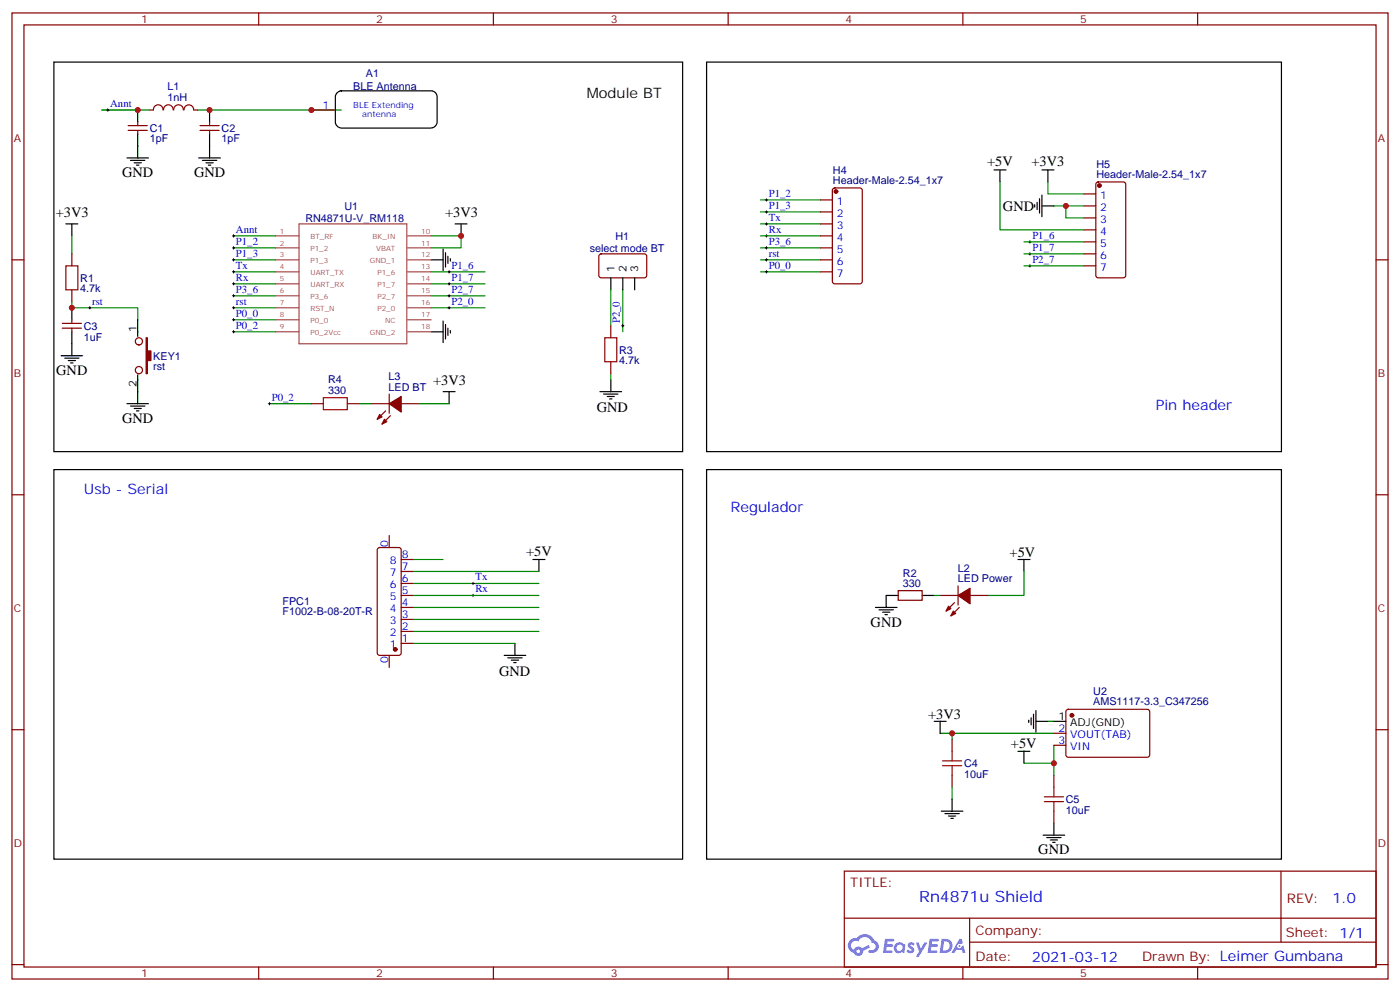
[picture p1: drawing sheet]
<svg xmlns="http://www.w3.org/2000/svg" width="412mm" height="292mm" viewBox="0 0 412 292" stroke-linecap="round" stroke-linejoin="round" font-family="sans-serif">
<g fill="none" stroke="#870000" stroke-width=".35">
<path d="M3.5 3.8h405.4v284.3h-405.4zM7.1 7.3h398.2v277.3h-398.2zM76.2 3.8v3.5M145.3 3.8v3.5M214.5 3.8v3.5M283.6 3.8v3.5M352.8 3.8v3.5M3.5 76.5h3.6M405.3 76.5h3.6M3.5 145.6h3.6M405.3 145.6h3.6M3.5 214.8h3.6"/>
<path d="M405.3 214.8h3.6M248.7 256.4h156.6v28.2h-156.6zM377.3 256.4v20.9M248.7 270.2h156.5M285.6 277.3h119.6M285.6 270.2v14.2M3.5 283.9h3.6M76.2 284.6v3.5M145.3 284.6v3.5M214.5 284.6v3.5M283.6 284.6v3.5M352.8 284.6v3.5"/>
<path d="M405.3 283.9h3.6"/>
</g>
<g fill="#5487ff">
<path d="M267.7 277.6a1.22 1.22 0 0 1 1.7 .2l-.4 .6a.47 .47 0 0 0-.3-.4 .47 .47 0 0 0-.5 .2l.1 .2a1.14 1.14 0 0 1 .8 1.8 1.14 1.14 0 0 1-1.9 0l-.2-.2 .5-.6 .7 .5a.29 .29 0 0 0 .3-.3 .29 .29 0 0 0-.2-.3 1.04 1.04 0 0 1-.6-1.7z"/>
<path d="M260.7 276.3h2.4l.3 .2-.2 .5-1.8 .1-.1 .8h1.5l.3 .4-.3 .4h-1.6l-.2 1.1h1.7l.2 .3-.2 .3-2.6 .1z"/>
<path d="M273.8 276.3h2.4l.3 .2-.1 .5-1.8 .1-.2 .8h1.6l.3 .4-.4 .4h-1.6l-.1 1.1h1.7l.2 .3-.2 .3-2.6 .1z"/>
<path d="M282.6 276.3h.7l.3 1.3-.6 .3a.69 .69 0 0 0-1 .3 .69 .69 0 0 0 .4 .9 .69 .69 0 0 0 .9-.6l.5-.2 .6 2.2h-.8l-.2-.9h-1.8l-.5 .9h-.8z"/>
<path d="M269.8 277.4h.8l.6 1.8 1.1-1.8h.9l-2.6 4.2h-.8l.9-1.5z"/>
<path d="M277.4 276.3l-.6 4.2h1.3a2.11 2.11 0 0 0 2.5-2.1 2.11 2.11 0 0 0-2.5-2.1zM278.1 277.1a1.39 1.39 0 0 1 1.7 1.4 1.39 1.39 0 0 1-1.8 1.3h-.3z"/>
<path d="M263.7 277.9a1.54 1.54 0 0 0-.1 2.2 1.54 1.54 0 0 0 2.2 .1l.6 .3 .3-2.3-.2-.3h-.4a1.49 1.49 0 0 0-2.4 0zM264 278.9a.94 .94 0 0 1 1.8 0 .94 .94 0 0 1-1.8 0z"/>
<path d="M250.4 276.7a2.18 2.18 0 0 0 1.1 3.7 1.44 1.44 0 0 0 1.6 .9 1.44 1.44 0 0 0 1.2-1.4l2-1.1-.5-.7-1.9 1a1.47 1.47 0 0 0-2.4 .4 1.39 1.39 0 0 1-.7-1.9 1.39 1.39 0 0 1 2-.5 2.12 2.12 0 0 1 2.2-1.3 2.12 2.12 0 0 1 1.9 1.7 1.14 1.14 0 0 1 1.1 1.4 1.14 1.14 0 0 1-1.7 .7 .43 .43 0 0 0-.5 .4 .43 .43 0 0 0 .4 .5 1.98 1.98 0 0 0 2.5-1.2 1.98 1.98 0 0 0-1.2-2.6 3.1 3.1 0 0 0-5.3-.6l-.9 .1zM252.3 280a.55 .55 0 0 1 1.1 0 .55 .55 0 0 1-1.1 0z"/>
<circle cx="282.6" cy="278.4" r=".26"/>
</g>
<g fill="none" stroke="#008700" stroke-width=".35">
<path d="M30 32.4h14.1M58.2 32.4h42.3M224 58.8h17.7M294.6 53.6v14.1h24.7M308.7 53.6v3.5h10.6M21.2 69.4v5.3M68.8 69.4h12.3M68.8 73h12.3M68.8 76.5h12.3M127 69.4h8.8v3.6h-8.8M224 69.4h17.7M224 73h17.7"/>
<path d="M224 76.5h17.7M224 62.4h17.7M224 65.9h17.7M301.6 78.2h17.7M301.6 74.7h17.7M301.6 71.2h17.7M310.4 60.6h8.9M314 60.6v3.5h5.3M21.2 88.8v1.8h19.4v3.5M68.8 97.6h12.3M68.8 90.6h12.3M68.8 83.5h12.3"/>
<path d="M68.8 80h12.3M68.8 87.1h12.3M68.8 94.1h12.3M127 90.6h15.9M127 83.5h15.9M127 80h15.9M127 87.1h15.9M179.9 85.3v10.6M183.4 85.3v12.3M224 80h17.7M79.4 118.8h12.3M105.8 118.8h3.6"/>
<path d="M123.5 118.8h8.8M179.9 110v1.8M121.7 175.3h37M121.7 178.8h37M121.7 171.7h37M121.7 168.2h37M121.7 164.7h8.8M275.2 175.3h1.7M301.6 168.2v7.1h-10.6M121.7 189.4h30M121.7 185.8h37M121.7 182.3h37"/>
<path d="M276.9 215.8h33.5M280.5 215.8v1.8M308.7 212.3h1.7M310.4 219.4v5.2h-8.8M280.5 231.7v3.5M310.4 224.6v3.6"/>
</g>
<g fill="#870000" stroke="#870000" stroke-width=".35">
<path d="M111.8 122l.7 .7-1.4 .7z"/>
<path d="M113.2 123.4l.7 .7-1.4 .7z"/>
<path d="M114.7 118.8l3.5-2.1v4.6z"/>
<path d="M279.4 178.4l.7 .7-1.4 .7z"/>
<path d="M280.8 179.8l.7 .8-1.4 .7z"/>
<path d="M282.2 175.3l3.6-2.2v4.6z"/>
<path d="M43 99.4h.4v3.9h1v2.8h-1v3.9h-.4z"/>
<circle cx="246.2" cy="56.4" r=".53"/>
<circle cx="323.8" cy="54.6" r=".53"/>
<circle cx="315.7" cy="210.5" r=".53"/>
<circle cx="116.4" cy="191.1" r=".53"/>
</g>
<g fill="none" stroke="#870000" stroke-width=".35">
<path d="M37.7 38.4h5.7M37.7 37h5.7M40.6 35.9v1.1M40.6 38.4v1M44.1 32.4h1.1M45.2 32.4a1.41 1.41 0 0 1 1.4-1.6 1.41 1.41 0 0 1 1.4 1.6M48.2 32.4a1.41 1.41 0 0 1 1.4-1.6 1.41 1.41 0 0 1 1.4 1.6M51.2 32.4a1.41 1.41 0 0 1 1.4-1.6 1.41 1.41 0 0 1 1.4 1.6M54.2 32.4a1.41 1.41 0 0 1 1.4-1.5 1.41 1.41 0 0 1 1.4 1.5M57.1 32.4h1.1M58.9 38.4h5.7M58.9 37h5.7"/>
<path d="M61.7 35.9v1.1M61.7 38.4v1M91.7 32.4h7.1M241.7 58.8h3.5M245.4 55.5l.5-.2h7.4l.6 .4 .1 27.1-.5 .7h-7.6l-.7-.4v-27.1zM319.3 57.1h3.5M323 53.8l.5-.2h7.4l.7 .4v27.1l-.5 .6-7.6 .1-.7-.5v-27zM21.2 74.7v3.5M176.6 74.9l.5-.2 13 .1 .4 .6-.1 5.9-.6 .5-13-.1-.4-.6v-5.7zM241.7 62.4h3.5M241.7 65.9h3.5M241.7 69.4h3.5"/>
<path d="M241.7 73h3.5M241.7 76.5h3.5M319.3 60.6h3.5M319.3 64.1h3.5M319.3 67.7h3.5M319.3 71.2h3.5M319.3 74.7h3.5M319.3 78.2h3.5M18.3 96.6h5.7M18.3 95.2h5.7M21.2 85.3v3.5M21.2 94.1v1.1"/>
<path d="M21.2 96.6v1M179.9 95.9v3.5M241.7 80h3.5M91.7 118.8h3.5M102.3 118.8h3.5M109.4 118.8h5.3M114.7 116v5.6M118.2 118.8h5.3M179.9 106.5v3.5M113.6 120.9l-2.5 2.5M115 122.3l-2.5 2.5M114.7 157.6v3.5"/>
<path d="M111.4 161.4l.4-.3h5.7l.5 .3 .2 .5v30.3l-.3 .5-.4 .2h-5.7l-.5-.2-.2-.5v-30.3zM118.2 175.3h3.5M118.2 178.8h3.5M118.2 171.7h3.5M118.2 168.2h3.5M118.2 164.7h3.5M264.6 173.8h7v2.9h-7zM276.9 175.3h5.3M281.2 177.4l-2.5 2.4M282.2 172.4v5.7M282.6 178.8l-2.5 2.5M285.8 175.3h5.2"/>
<path d="M114.7 192.9v3.5M118.2 189.4h3.5M118.2 185.8h3.5M118.2 182.3h3.5M280.5 217.6v3.5M310.4 215.8h3.6M310.4 219.4h3.6M314.2 209l.5-.2h23.5l.5 .7-.1 13-.6 .4-23.6-.1-.4-.6v-12.7zM280.5 228.2v3.5M310.4 228.2v3.5M310.4 238.8v3.5"/>
<circle cx="40.9" cy="108.9" r="1.06"/>
<circle cx="40.9" cy="100.5" r="1.06"/>
</g>
<g fill="none" stroke="#000" stroke-width=".35">
<path d="M15.9 18.3h185.2v114.6h-185.2zM208.1 18.3h169.4v114.6h-169.4zM40.6 32.4v3.5M40.6 39.4v7.1M61.7 32.4v3.5M61.7 39.4v7.1M99.4 27.3l1.1-.6h26.5a1.76 1.76 0 0 1 1.8 1.8v7.4a1.89 1.89 0 0 1-1.8 1.8h-26.5a1.89 1.89 0 0 1-1.7-1.8v-7.4zM37.4 46.5h6.3M38.5 47.2h4.2M39.5 47.9h2.1M40.2 48.6h.7M58.6 46.5h6.3"/>
<path d="M59.6 47.2h4.3M60.7 47.9h2.1M61.4 48.6h.7M292.8 50h3.5M294.6 50v3.6M305.5 59.5v2.2M306.2 58.5v4.2M306.9 50h3.5M306.9 57.4v6.4M308.7 50v3.6M19.4 65.9h3.5M21.2 65.9v3.5"/>
<path d="M127 76.5h3.5M130.5 73.3v6.4M131.2 74.4v4.2M131.9 75.4v2.1M132.6 76.1v.7M134.1 65.9h3.5M135.8 65.9v3.5M304.8 60.3v.7M306.9 60.6h3.5M21.2 90.6v3.5M21.2 97.6v7.1M40.6 94.1v5"/>
<path d="M127 97.6h3.5M130.5 94.5v6.3M131.2 95.5v4.3M131.9 96.6v2.1M132.6 97.3v.7M179.9 81.8v3.5M183.4 81.8v3.5M187 81.8v3.5M18 104.7h6.3M19 105.4h4.3M20.1 106.1h2.1M20.8 106.8h.7"/>
<path d="M37.4 118.8h6.3M38.5 119.5h4.2M40.6 110.3v8.5M130.5 115.3h3.6M132.3 115.3v3.5M176.7 115.3h6.4M177.8 116h4.2M178.9 116.7h2.1M179.6 117.4h.7M179.9 111.8v3.5M15.9 138.2h185.2v114.7h-185.2zM39.5 120.2h2.1"/>
<path d="M40.2 120.9h.7M208.1 138.2h169.4v114.7h-169.4zM157 164.7h3.5M158.7 164.7v3.5M257.9 178.8h6.3M258.9 179.5h4.3M264.6 175.3h-3.5v3.5M271.6 175.3h3.6M299.9 164.7h3.5M301.6 164.7v3.5M148.5 192.9h6.4M149.6 193.6h4.2"/>
<path d="M150.6 194.3h2.2M151.3 195h.7M151.7 189.4v3.5M260 180.2h2.1M260.7 180.9h.7M275.2 212.3h3.5M276.9 212.3v3.5M303 211.9v.8M303.7 211.2v2.2M304.4 210.2v4.2M305.2 212.3h3.5M305.2 209.1v6.4"/>
<path d="M310.4 212.3h3.6M277.3 238.8h6.3M278.3 239.5h4.3M280.5 235.2v3.6M299.9 221.1h3.5M301.6 221.1v3.5M279.4 240.2h2.1M280.1 240.9h.7M307.3 245.8h6.3M308.3 246.5h4.3M309.4 247.2h2.1M310.1 247.9h.7"/>
<path d="M310.4 242.3v3.5"/>
</g>
<g fill="none" stroke="#a64a4a" stroke-width=".35">
<path d="M81.1 69.4h7M81.1 73h7M81.1 76.5h7M88.1 65.9h31.7v35.3h-31.7zM120.1 69.4h6.9M120.1 73h6.9M120.1 76.5h6.9M81.1 80h7M81.1 83.5h7M81.1 87.1h7M81.1 90.6h7M81.1 94.1h7"/>
<path d="M81.1 97.6h7M120.1 80h6.9M120.1 83.5h6.9M120.1 87.1h6.9M120.1 90.6h6.9M120.1 94.1h6.9M120.1 97.6h6.9"/>
</g>
<path d="M19.4 78.2h3.5v7.1h-3.5zM178.2 99.4h3.5v7.1h-3.5zM95.2 117.1h7.1v3.5h-7.1zM277.6 225.4h5.7M277.6 223.9h5.7M280.5 221.1v2.8M280.5 225.4v2.8M307.6 235.9h5.7M307.6 234.5h5.7M310.4 231.7v2.8M310.4 235.9v2.9" fill="none" stroke="#a10000" stroke-width=".35"/>
<g fill="none" stroke="#000" stroke-width=".29">
<path d="M31.4 32.4h.7M31.7 32v.7M225.4 58.8h.7M225.8 58.5v.7M68.4 73h.7M68.4 76.5h.7M68.4 69.4h.7M68.8 69.1v.7M68.8 72.6v.7M68.8 76.1v.7M68.8 79.7v.7M132.3 79.7v.7"/>
<path d="M225.4 73h.7M225.4 76.5h.7M225.4 62.4h.7M225.4 65.9h.7M225.4 69.4h.7M225.8 62v.7M225.8 65.5v.8M225.8 69.1v.7M225.8 72.6v.7M225.8 76.1v.7M225.8 79.7v.7M303 78.2h.7"/>
<path d="M303 74.7h.7M303 71.2h.7M303.4 70.8v.7M303.4 74.4v.7M303.4 77.9v.7M26.1 90.6h.7M26.5 90.2v.7M68.4 90.6h.7M68.4 97.6h.7M68.4 80h.7M68.4 83.5h.7M68.4 87.1h.7"/>
<path d="M68.4 94.1h.7M68.8 83.2v.7M68.8 86.7v.7M68.8 90.2v.7M68.8 93.8v.7M68.8 97.3v.7M131.9 90.6h.7M131.9 80h.7M131.9 83.5h.7M131.9 87.1h.7M132.3 83.2v.7M132.3 86.7v.7"/>
<path d="M132.3 90.2v.7M183.1 95.9h.7M183.4 95.5v.7M225.4 80h.7M79 118.8h.7M79.4 118.5v.7M139 175.3h.7M139 171.7h.7M139.3 171.4v.7M139.3 174.9v.7"/>
</g>
<g fill="#c00">
<circle cx="40.6" cy="32.4" r=".88"/>
<circle cx="310.4" cy="224.6" r=".88"/>
<circle cx="280.5" cy="215.8" r=".88"/>
<circle cx="135.8" cy="69.4" r=".88"/>
<circle cx="61.7" cy="32.4" r=".88"/>
<circle cx="91.7" cy="32.4" r=".88"/>
<circle cx="21.2" cy="90.6" r=".88"/>
<circle cx="314" cy="60.6" r=".88"/>
</g>
<text font-size="4.6" fill="#00f" x="270.8" y="265.4">Rn4871u Shield</text>
<g font-size="4.2">
<text x="172.9" y="28.9">Module BT</text>
<text x="36" y="52.1">GND</text>
<text x="57.1" y="52.1">GND</text>
<text x="290.8" y="48.9">+5V</text>
<text x="303.8" y="48.9">+3V3</text>
<text x="16.5" y="63.8">+3V3</text>
<text x="131.1" y="63.8">+3V3</text>
<text x="295.5" y="62">GND</text>
<text x="16.6" y="110.3">GND</text>
<text x="127.6" y="113.2">+3V3</text>
<text x="36" y="124.5">GND</text>
<text x="175.8" y="121.3">GND</text>
<text x="155" y="163.6">+5V</text>
<text x="297.4" y="164">+5V</text>
<text x="256.5" y="184.4">GND</text>
<text x="147.1" y="199.1">GND</text>
<text x="273.4" y="211.6">+3V3</text>
<text x="297.8" y="220.1">+5V</text>
<text x="305.9" y="251.5">GND</text>
</g>
<g font-size="4.2" fill="#00f">
<text x="340.4" y="120.6">Pin header</text>
<text x="24.7" y="145.3">Usb - Serial</text>
<text x="215.2" y="150.6">Regulador</text>
<text x="392.5" y="265.7">1.0</text>
<text x="304" y="283">2021-03-12</text>
</g>
<g font-size="3.9" fill="#800">
<text x="250.5" y="261">TITLE:</text>
<text x="379.1" y="265.7">REV:</text>
<text x="287.4" y="275.2">Company:</text>
<text x="378.7" y="275.8">Sheet: 1/1</text>
<text x="287.4" y="282.9">Date:</text>
<text x="336.4" y="282.9">Drawn By: Leimer Gumbana</text>
</g>
<g font-size="3.2" fill="#800">
<text x="41.6" y="6.8">1</text>
<text x="110.8" y="6.8">2</text>
<text x="179.9" y="6.8">3</text>
<text x="249.1" y="6.8">4</text>
<text x="318.2" y="6.8">5</text>
<text x="4.1" y="41.9">A</text>
<text x="405.9" y="41.9">A</text>
<text x="4.1" y="111.1">B</text>
<text x="405.9" y="111.1">B</text>
<text x="4.1" y="180.2">C</text>
<text x="405.9" y="180.2">C</text>
<text x="4.1" y="249.3">D</text>
<text x="405.9" y="249.3">D</text>
<text x="41.6" y="287.6">1</text>
<text x="110.8" y="287.6">2</text>
<text x="179.9" y="287.6">3</text>
<text x="249.1" y="287.6">4</text>
<text x="318.2" y="287.6">5</text>
</g>
<g font-size="3.2" fill="#000080">
<text x="107.8" y="22.6">A1</text>
<text x="49.3" y="29.8">1nH</text>
<text x="49.3" y="26.6">L1</text>
<text x="104.1" y="26.4">BLE Antenna</text>
<text x="44.1" y="41.9">1pF</text>
<text x="44.1" y="38.7">C1</text>
<text x="65.3" y="41.9">1pF</text>
<text x="65.3" y="38.7">C2</text>
<text x="245.4" y="51.1">H4</text>
<text x="323" y="52.5">Header-Male-2.54_1x7</text>
<text x="323" y="49.3">H5</text>
<text x="245.4" y="54.3">Header-Male-2.54_1x7</text>
<text x="90" y="65.2">RN4871U-V_RM118</text>
<text x="101.4" y="61.7">U1</text>
<text x="181.3" y="70.5">H1</text>
<text x="173.7" y="74">select mode BT</text>
<text x="23.6" y="82.9">R1</text>
<text x="23.6" y="85.9">4.7k</text>
<text x="24.7" y="100.2">1uF</text>
<text x="24.7" y="97">C3</text>
<text x="45.2" y="105.9">KEY1</text>
<text x="182.4" y="107.1">4.7k</text>
<text x="182.4" y="104.1">R3</text>
<text x="45.2" y="109">rst</text>
<text x="96.7" y="112.8">R4</text>
<text x="114.5" y="111.9">L3</text>
<text x="96.7" y="116">330</text>
<text x="114.5" y="114.9">LED BT</text>
<text x="266" y="172.8">330</text>
<text x="266" y="169.9">R2</text>
<text x="282.2" y="171.4">LED Power</text>
<text x="282.2" y="168.3">L2</text>
<text x="83.2" y="178.2">FPC1</text>
<text x="83.2" y="181.1">F1002-B-08-20T-R</text>
<text x="322" y="207.6">AMS1117-3.3_C347256</text>
<text x="322" y="204.5">U2</text>
<text x="284" y="225.8">C4</text>
<text x="284" y="229">10uF</text>
<text x="314" y="239.6">10uF</text>
<text x="314" y="236.4">C5</text>
</g>
<g font-size="3.2" fill="#00f">
<text x="32.5" y="31.5">Annt</text>
<text x="95" y="32">1</text>
<text x="226.5" y="58">P1_2</text>
<text x="324.1" y="58.5">1</text>
<text x="226.5" y="61.5">P1_3</text>
<text x="226.5" y="65">Tx</text>
<text x="246.5" y="60.3">1</text>
<text x="246.5" y="63.8">2</text>
<text x="324.1" y="62">2</text>
<text x="324.1" y="65.5">3</text>
<text x="69.5" y="68.5">Annt</text>
<text x="226.5" y="68.6">Rx</text>
<text x="246.5" y="67.3">3</text>
<text x="246.5" y="70.8">4</text>
<text x="304.1" y="70.3">P1_6</text>
<text x="324.1" y="69.1">4</text>
<text x="69.5" y="72.1">P1_2</text>
<text x="69.5" y="75.6">P1_3</text>
<text x="226.5" y="72.1">P3_6</text>
<text x="226.5" y="75.6">rst</text>
<text x="246.5" y="74.4">5</text>
<text x="246.5" y="77.9">6</text>
<text x="304.1" y="77.4">P2_7</text>
<text x="304.1" y="73.9">P1_7</text>
<text x="324.1" y="72.6">5</text>
<text x="324.1" y="76.1">6</text>
<text x="69.5" y="79.1">Tx</text>
<text x="69.5" y="82.7">Rx</text>
<text x="133" y="82.7">P1_7</text>
<text x="133" y="79.1">P1_6</text>
<text x="226.5" y="79.1">P0_0</text>
<text x="246.5" y="81.4">7</text>
<text x="324.1" y="79.7">7</text>
<text x="27.2" y="89.7">rst</text>
<text x="69.5" y="89.7">rst</text>
<text x="69.5" y="86.2">P3_6</text>
<text x="133" y="89.7">P2_0</text>
<text x="133" y="86.2">P2_7</text>
<text x="69.5" y="93.3">P0_0</text>
<text x="182.6" y="95.2" transform="rotate(-90 182.6 95.2)">P2_0</text>
<text x="69.5" y="96.8">P0_2</text>
<text x="80.1" y="117.9">P0_2</text>
<text x="114.3" y="161" transform="rotate(-90 114.3 161)">0</text>
<text x="114.9" y="166.1">8</text>
<text x="118.4" y="167.9">7</text>
<text x="118.4" y="164.3">8</text>
<text x="114.9" y="173.1">6</text>
<text x="114.9" y="169.6">7</text>
<text x="118.4" y="171.4">6</text>
<text x="140.1" y="170.9">Tx</text>
<text x="114.9" y="176.7">5</text>
<text x="118.4" y="178.4">4</text>
<text x="118.4" y="174.9">5</text>
<text x="140.1" y="174.4">Rx</text>
<text x="114.9" y="183.7">3</text>
<text x="114.9" y="180.2">4</text>
<text x="118.4" y="185.5">2</text>
<text x="118.4" y="182">3</text>
<text x="114.9" y="190.8">1</text>
<text x="114.9" y="187.3">2</text>
<text x="118.4" y="189">1</text>
<text x="114.3" y="195.1" transform="rotate(-90 114.3 195.1)">0</text>
<text x="311.8" y="215.5">2</text>
<text x="311.8" y="219">3</text>
<text x="315.3" y="217.2">VOUT(TAB)</text>
<text x="315.3" y="220.8">VIN</text>
</g>
<g font-size="3.2">
<text x="181" y="80" transform="rotate(-90 181 80)">1</text>
<text x="184.5" y="80" transform="rotate(-90 184.5 80)">2</text>
<text x="188" y="80" transform="rotate(-90 188 80)">3</text>
<text x="40.2" y="97.6" transform="rotate(-90 40.2 97.6)">1</text>
<text x="40.2" y="113.8" transform="rotate(-90 40.2 113.8)">2</text>
<text x="311.8" y="211.9">1</text>
<text x="315.3" y="213.7">ADJ(GND)</text>
</g>
<g font-size="2.5" fill="#00f">
<text x="104.1" y="31.8">BLE Extending</text>
<text x="106.7" y="34.3">antenna</text>
</g>
<g font-size="2.1" fill="#a54b4b">
<text x="82.5" y="68.7">1</text>
<text x="91.4" y="70.5">BT_RF</text>
<text x="109.7" y="70.5">BK_IN</text>
<text x="124.1" y="68.7">10</text>
<text x="82.5" y="72.3">2</text>
<text x="82.5" y="75.8">3</text>
<text x="91.4" y="74">P1_2</text>
<text x="91.4" y="77.5">P1_3</text>
<text x="108.9" y="77.5">GND_1</text>
<text x="110.8" y="74">VBAT</text>
<text x="124.1" y="72.3">11</text>
<text x="124.1" y="75.8">12</text>
<text x="82.5" y="79.3">4</text>
<text x="82.5" y="82.8">5</text>
<text x="91.4" y="81.1">UART_TX</text>
<text x="111.2" y="81.1">P1_6</text>
<text x="124.1" y="79.3">13</text>
<text x="124.1" y="82.8">14</text>
<text x="82.5" y="86.4">6</text>
<text x="82.5" y="89.9">7</text>
<text x="91.4" y="84.6">UART_RX</text>
<text x="91.4" y="88.1">P3_6</text>
<text x="111.2" y="84.6">P1_7</text>
<text x="111.2" y="88.1">P2_7</text>
<text x="124.1" y="86.4">15</text>
<text x="124.1" y="89.9">16</text>
<text x="82.5" y="93.4">8</text>
<text x="91.4" y="91.6">RST_N</text>
<text x="91.4" y="95.2">P0_0</text>
<text x="111.2" y="91.6">P2_0</text>
<text x="113.4" y="95.2">NC</text>
<text x="124.1" y="93.4">17</text>
<text x="82.5" y="97">9</text>
<text x="91.4" y="98.7">P0_2Vcc</text>
<text x="108.9" y="98.7">GND_2</text>
<text x="124.1" y="97">18</text>
</g>
</svg>
